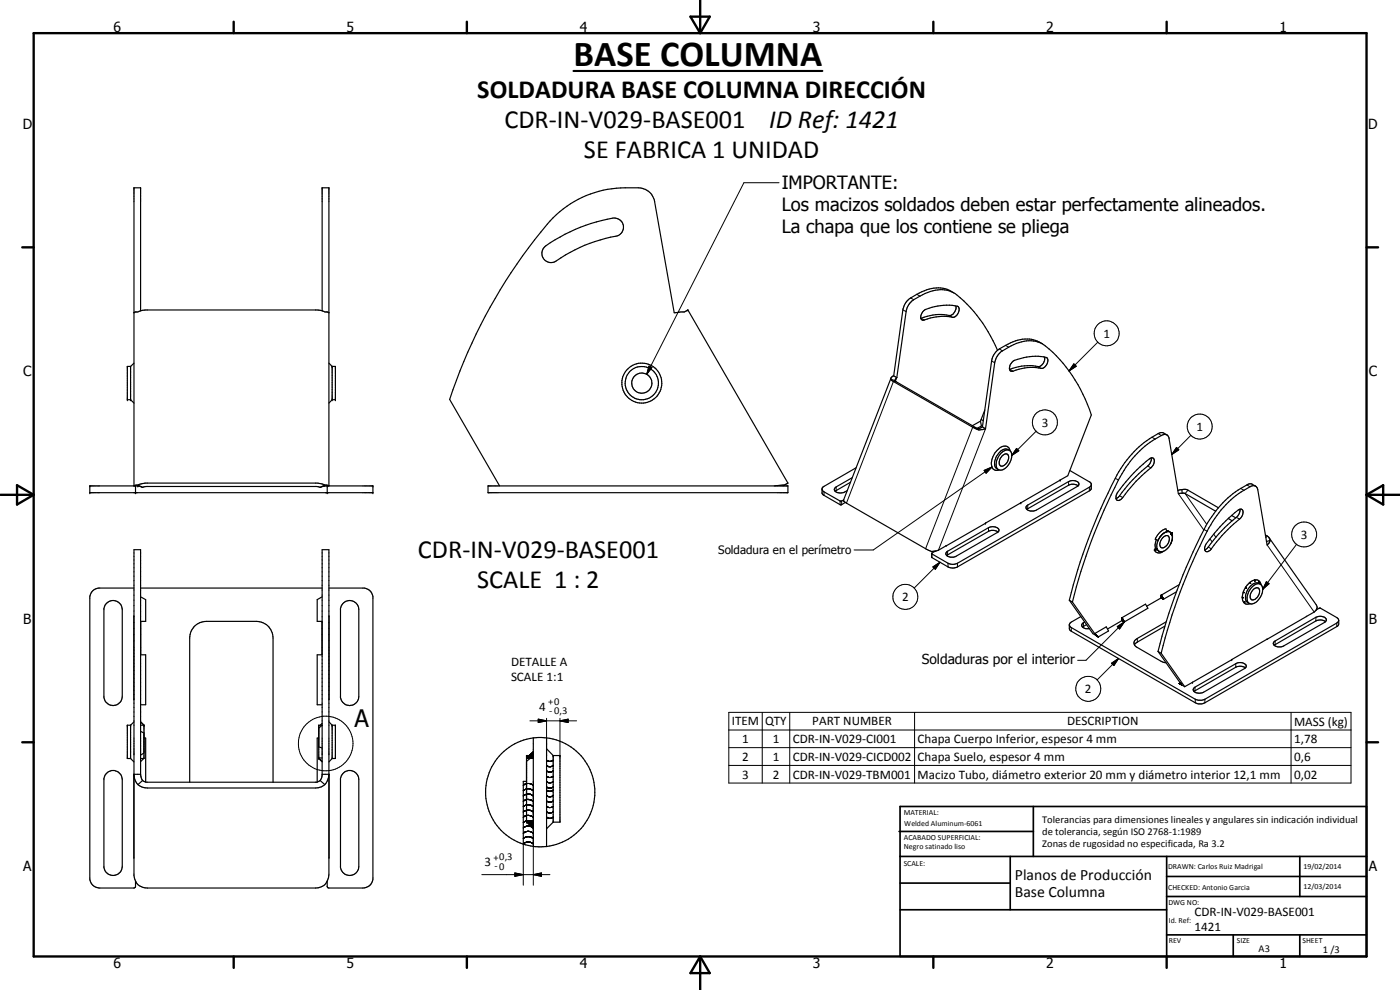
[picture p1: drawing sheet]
<svg xmlns="http://www.w3.org/2000/svg" width="420mm" height="297mm" viewBox="0 0 420 297" stroke-linecap="round" stroke-linejoin="round" font-family="sans-serif">
<g fill="none" stroke="#000" stroke-width=".35">
<path d="M163.5 74a47 47 0 0 1 21.2-8.6 2.74 2.74 0 0 1 2.4 2.7 2.74 2.74 0 0 1-2.2 2.8 47.5 47.5 0 0 0-18.6 7.8 2.76 2.76 0 0 1-3.3-1.2 2.76 2.76 0 0 1 .5-3.5zM40.2 93.8l3.6-.8h51.4l3.5 .9M42.2 93.3v-37h-2v89.5l1.2-.3M96.7 93.3v-37h2v89.5l-1.2-.3M276.4 95.5h.1M277 93.5a11.3 11.3 0 0 1 6.2-1.9h2.5l1.6 .3a2.01 2.01 0 0 1-1.1 3.3 17.3 17.3 0 0 0-9.2 .9 1.01 1.01 0 0 1-.6-1.5zM286.2 87.9a9.4 9.4 0 0 0-10.3 0l-2.6 1.5a5.2 5.2 0 0 0-2.3 3.6l-2.8 19.8M286.8 91.8a2.39 2.39 0 0 1-1.9 2.9 14.1 14.1 0 0 0-8.5 .8M39.2 109.9h-1v10h1M39.2 109.9v10M39.2 119.9l1 1M40.2 109l-1 .9"/>
<path d="M98.7 109l1 .9M99.7 109.9h1v10h-1M99.7 109.9v10M99.7 119.9l-1 1M267.3 113.7l.8 .8 23.8 13.7 1.8 .8M267.3 113.7l1.3 .5M267.4 113.5l-14.2 36.5M268.2 112.8l.9 .5M268.2 112.8l-.6 .4-.3 .5M268.6 114.2l25.1 14.5M269.1 113.3l-.5 .9M299.4 105.1a40.5 40.5 0 0 0-13.4-17.3 10.6 10.6 0 0 0-9.9 1.1l-1.9 1a5.2 5.2 0 0 0-2.3 3.6l-2.8 19.8"/>
<path d="M303.8 108.6a14.7 14.7 0 0 1 10.5-1.2 2.35 2.35 0 0 1-1.8 3.1 16.2 16.2 0 0 0-8.9 .9 1.31 1.31 0 0 1-.4-2.1zM312.9 103.2a10.1 10.1 0 0 0-11.1 .4l-1.9 1.1a5.4 5.4 0 0 0-2.3 3.6l-2.8 19.8M313.5 107.1a2.22 2.22 0 0 1-2.7 2.8 15.5 15.5 0 0 0-7.8 .9M293.7 128.7v.3M294.2 126.4l.3 1.4-1.2 .7M294.2 126.4l-2.4 1.3M294.5 125.9l.6 .3M294.8 128.1l1 .6M294.8 128.1l-1.1 .6M295.6 123l-1.4 3.4M295.8 128.7l2.7-19.9a5.2 5.2 0 0 1 2.4-3.5 13.8 13.8 0 0 1 9.9-2.9l.7 .2a15.8 15.8 0 0 1 6.5 5.3 45.7 45.7 0 0 1 9.5 16.6l-7 18.2-2.4 1.4M295.8 128.7l-2.1 .3"/>
<path d="M300.5 135.9a1.85 1.85 0 0 1 2.9-.3 4.4 4.4 0 0 1-3.2 5.5l-.8-.3a4 4 0 0 1 1.1-4.9zM300.8 136.8a1.03 1.03 0 0 1 1.1-.6 1.03 1.03 0 0 1 .8 .9 2.55 2.55 0 0 1-2.4 2.7 2.11 2.11 0 0 1 .5-3zM303 135.1a2.17 2.17 0 0 0-3.1 .7 3.7 3.7 0 0 0-.9 4.7l.6 .4M303.1 135.3a1.89 1.89 0 0 0-1.6-1.5 1.89 1.89 0 0 0-1.9 1 5.2 5.2 0 0 0-1.7 5.7l1 .6 .9-.1M345.5 137.4a2.73 2.73 0 0 1-1 2.4 58.5 58.5 0 0 0-9.1 9.6l-.5 .2M350.2 130.5l-1.7-.7a10 10 0 0 0-4.3 2.4 33 33 0 0 0-10.6 13.5 168.7 168.7 0 0 0-12.7 34.4M40.7 145.8v2M41.4 145.5l2.4-.6h51.4l2.3 .6M41.4 145.5l1.4 .7M42.7 146.2l-1.4-.4h-14.3v2h84.9v-2h-14.4l-1.4 .4M42.8 146.2l1.1-.2h51.1l1.1 .2M97.5 145.5l-1.4 .7"/>
<path d="M98.2 145.8v2M146.5 145.8h90v2h-90zM235.4 145.5l-3 .3M235.4 145.5l-.4 .3M236.4 145l-1 .5M236.4 144.9l-30-51.9-.5 .3a2.07 2.07 0 0 1-1.9 .3l-1.7 .3-5.8-33.4a4.9 4.9 0 0 0-5-4.2 34.2 34.2 0 0 0-15.6 2.4 32.1 32.1 0 0 0-13.6 10.9 159.4 159.4 0 0 0-27.4 50.2l15 26M236.4 144.9v.1M246.7 146.8l.6 .8 4.9 2.8 1-.4M253.2 150v.3l.8 .7 23.8 13.6a3.3 3.3 0 0 0 3.8 .5l2.4-1.3M255.3 144.7l-4.7 2.7M255.8 143.3l-5.1 3a.72 .72 0 0 0 0 1.2 3.1 3.1 0 0 0 3.6-.3M257 140.3l-9.7 5.6-.6 .5v1.6l.4 .5 5.1 3 1.5-.8"/>
<path d="M295.8 157h.1M299.5 159.6l-1.3-.5-1.3 .2-12.8 7.4M306.3 150.9h.1M308 151.8l12.7-7.3a2.3 2.3 0 0 1 3.1 .7l-.3 .6-12.4 7.2a2.6 2.6 0 0 1-3.1-.3zM318.2 144.1l-34.2 19.7M321.1 141.2l6.3 3.7a2.09 2.09 0 0 1 0 1.9l-40.1 23.3a3.1 3.1 0 0 1-2.8 0l-4.9-2.8v-1.3l1.1-.6M323.5 145.8a2.64 2.64 0 0 0-2.8-.2l-12.5 7.2M327.5 145.5l-.3 .5-39.9 23a3.1 3.1 0 0 1-2.8 0l-4.9-2.8M340.4 141.8a20.5 20.5 0 0 1 5.2-4.4 1.07 1.07 0 0 1 .7 1.7l-.7 1.1a48 48 0 0 0-9.3 9.7l-.4 .3-.6-.1-.4-.5v-.8a26.7 26.7 0 0 1 5.5-7zM349.3 160l-.4 .2M349.9 159.6a4.6 4.6 0 0 0-2.6 5.2M349.9 159.6l.9-.1 .4 .2"/>
<path d="M350 159.6l.2-.1-.3-.8a5.2 5.2 0 0 0-3.2 3.1l.8 .3 .7-1.1M350 159.6l-.7 .3M350.1 159.2l.5 .1M350.6 159.3l.2 .2M350.6 159.3l.6 .3M351.2 159.7l.4 .4M351.8 159.9a4.8 4.8 0 0 1-.6 3.5M351.8 159.9v.6M351.8 159.9l-.2 .1M354.7 146.9h1.6l9.4 5.5M354.7 146.9l.1 1.1M354.7 146.9l-1.2 .3"/>
<path d="M354.8 148l-1.2 .1-2.8-16.5a1.33 1.33 0 0 0-2-1.1 30.8 30.8 0 0 0-14.3 15.8 162.9 162.9 0 0 0-12.7 34.3M354.8 148l.9 .1 9.1 5.3M367 157.1l4.5-4a.92 .92 0 0 1 1.3-.2 .92 .92 0 0 1 .2 1.3l-.8 1.4a53.3 53.3 0 0 0-9.3 9.7l-.4 .2a.98 .98 0 0 1-1-.5 .98 .98 0 0 1 .1-1.1 32.5 32.5 0 0 1 5.4-6.8zM368.6 155.6l1.2 .7M369.6 154.7l1.3 .7M372.1 152.8a2.76 2.76 0 0 1-1.1 2.4 51.3 51.3 0 0 0-9 9.6l-.4 .2M376.8 145.9l-1.1-.7h-.6a8.1 8.1 0 0 0-3.5 1.8 32.7 32.7 0 0 0-11.4 14.1 170.3 170.3 0 0 0-12.7 34.4M40.2 176.4h-10.7a2.97 2.97 0 0 0-2.5 2.6v84.8a3 3 0 0 0 2.9 2.6h10.3l.5-.3v-1.7M42.2 176.4h54.5M42.2 179.1l1.5 .8v6.5h-1.5M96.7 179.1l-1.5 .8v6.5h1.5M98.7 176.4h10.6a2.97 2.97 0 0 1 2.6 2.6v84.8a3 3 0 0 1-3 2.6h-10.2l-.5-.3v-1.7"/>
<path d="M280.6 165.4h.1M283.9 163.7l.1 .1M284.2 165.5l12.5-7.2a2.09 2.09 0 0 1 3.1 .9l-.3 .5-12.5 7.2a1.95 1.95 0 0 1-3.1-.9zM346.4 165a1.65 1.65 0 0 0 2.7 .4l-.8 .2M346.9 164.6l.4 .2M346.9 164.6l-.5 .4M347 161.9l-.3 1.5 .2 1.2M347.3 164.8l.2 .3M347.3 164.8l.8 .7M347.3 164.8l-.9 .2M347.6 165.3l.8 .3M348.5 179.4l-4.4 2.5"/>
<path d="M348.5 178.6l.7 1.2M348.5 178.6v.8M348.5 179.4l.7 .4M348.6 160.5l-.2 .3M348.8 165.5l-.2 .1M348.9 161.3l.3-.2a1.04 1.04 0 0 1 1.5-.2 2.46 2.46 0 0 1-2.1 3.4 2.1 2.1 0 0 1 .3-3zM351.6 160.1l.3 .7M351.8 160.7l.1 .3M351.9 161.3a5 5 0 0 1-2.9 4.2M353.1 177.5l-3.9 2.3M353.9 175.4l-5.4 3.2M375.7 176.2a1.88 1.88 0 0 1 3-.5 4.2 4.2 0 0 1-3.4 5.5 2.02 2.02 0 0 1-.7-3.1z"/>
<path d="M375.9 177.2a1.33 1.33 0 0 1 1.9-.6 2.46 2.46 0 0 1-2.2 3.4 2.08 2.08 0 0 1 .3-2.8zM378.3 175.3a2.24 2.24 0 0 0-3.4 1 3.6 3.6 0 0 0-.6 4.3l.6 .5M378.4 175.4a1.68 1.68 0 0 0-1.1-1.4 1.68 1.68 0 0 0-1.7 .4 5.4 5.4 0 0 0-2.4 6.3l.7 .5 1.2-.1M379.8 160.5l.9 .7 .5 1M380.9 161.3l14.1 20.1 .3 .9-.3 .7M381.2 162.2l-.3 .7-.6 .6-2.8-16.6a1.38 1.38 0 0 0-.9-1.1 1.38 1.38 0 0 0-1.5 .2 27 27 0 0 0-9.3 7.8 57.1 57.1 0 0 0-6.8 12.4 169.8 169.8 0 0 0-10.5 29.8M381.2 162.2l-1.1 .3M31.9 181.1a2.75 2.75 0 0 1 3-.7 2.75 2.75 0 0 1 1.8 2.5v26a2.77 2.77 0 0 1-2.6 2.7 2.77 2.77 0 0 1-2.9-2.3v-26.8zM40.2 184.8v25.1M42.2 196.5h1.5v15h-1.5M42.2 186.4v10.1M96.6 186.4v10.1"/>
<path d="M96.7 196.5h-1.5v15h1.5M98.7 184.8h.1M102.9 181.1a2.74 2.74 0 0 1 3-.7 2.74 2.74 0 0 1 1.8 2.5v26a2.77 2.77 0 0 1-2.6 2.7 2.77 2.77 0 0 1-2.9-2.3v-26.8zM320.9 180.1l.9 .5M320.9 180.1l7.1 10 1.6 1M321.8 180.6l7.1 10.1-.4-.6M324.4 185l-3.3 2-.2 .4v1.2l.6 .8 37.2 21.5a2.89 2.89 0 0 0 2.9 0l39.8-23 .4-.7v-1.1M325.5 186.6a.98 .98 0 0 0-.9 1.1 .98 .98 0 0 0 1.1 .9h1.2M326.1 187.4l-1.2 .7M328.5 190.1l1.1 1M328.5 190.1l3.5-2 .7 1.2-3.1 1.8M336.7 185.3l.7 1.3"/>
<path d="M336.7 185.3v.9M336.7 186.2l.7 .4M336.7 185.3l7.1-4 .7 1.2-7.1 4.1M336.8 186.2l-4.4 2.5M347.5 195.5l7.1 10M347.5 195.5l1 .5M348.5 196l7 10M349.6 187.9l-8.6 4.9-.5 .7M350 186.6l-8.7 5a1.41 1.41 0 0 0-1 1.3 1.41 1.41 0 0 0 1 1.4l7.1 4.1 1.6 .5M369.7 197.9l-11.8 6.8M380.3 191.8h.1M382.5 192.4l12.4-7.2a2.37 2.37 0 0 1 3.1 .7l-.5 .8-12.2 7.1-.8 .3h-1a1.05 1.05 0 0 1-1.1-.5 1.05 1.05 0 0 1 .1-1.2z"/>
<path d="M392.1 185h.1M392.1 185l-22.5 12.9M395 183l1.2-.5 5 2.8a.89 .89 0 0 1 .5 .8 .89 .89 0 0 1-.5 .8l-39.6 22.9-.9 .3h-1l-1-.3-37.2-21.5-.6-.7M395 183l-.6 .6-2.3 1.4M397.8 186.5a2.69 2.69 0 0 0-2.9-.2l-12.5 7.3M39.2 217.6h-1v10h1M39.2 217.6v10M40.2 216.6l-1 1M42.2 217.6h1M42.2 216.6l1 1M42.2 219.4l1 .6M43.2 217.6v10h-1"/>
<path d="M96.7 217.6h-1v10l1 1M96.7 217l-.6 .6M96.7 217.6l-1 .8M98.7 209.9h.1M98.7 216.6l1 1M99.7 217.6h1v10h-1M99.7 217.6v10M353.9 205.1l.3-.2 .4 .6zM354.6 205.5l.9 .5M357.8 204.7h.1M357.9 204.7l-2.4 1.3M358.3 206.5l12.6-7.4a2.05 2.05 0 0 1 3.1 .8l-.5 .7-12.3 7.1a2.09 2.09 0 0 1-3.1-.9z"/>
<path d="M373.7 200.4a2.76 2.76 0 0 0-2.8-.2l-12.6 7.3M31.9 232.2a2.73 2.73 0 0 1 3-.9 2.73 2.73 0 0 1 1.8 2.6v26a2.77 2.77 0 0 1-2.6 2.8 2.77 2.77 0 0 1-2.9-2.4v-26.7zM39.2 227.6l1 1M40.2 232.7l.3 1.3 .9 1.4M41.4 235.4l1.1 .7 1.7 .3h50.5l1.7-.3 1.1-.7M42.2 232.3v-67.4h-2v97.8a3.8 3.8 0 0 0 4 3.7h50.5a3.8 3.8 0 0 0 4-4.1v-97.4h-2v67.7l-.6 1.6M42.2 232.3h-2v25.1M42.2 232.3l.6 1.9M42.8 234.2l1.1 .5h51.1l1.1-.5M42.8 234.2l-1.4 1.2M43.1 227.6l-.9 .9M43.2 225.9l-1 .7"/>
<path d="M43.2 221.4h.5v13.3M56.9 234.7v-43.3a5 5 0 0 1 5-5h15a5 5 0 0 1 5 5v43.3M95.7 221.4h-.5v13.3M95.7 224.1l1 .3M96.1 234.2l1.4 1.2M96.7 232.3h2.1a5.2 5.2 0 0 1-1.3 3.1M96.7 227.4h-1l1 1M99.7 227.6l-1 1M102.9 232.2a2.74 2.74 0 0 1 3-.8 2.74 2.74 0 0 1 1.8 2.5v26a2.77 2.77 0 0 1-2.6 2.8 2.77 2.77 0 0 1-2.9-2.4v-26.7zM158 239.8l2.1 .6M158 234.4h-1v18.9M160.1 221.4h3.9"/>
<path d="M160.1 221.4v32.6M160.1 221.4a16.4 16.4 0 0 0-14.3 14.7 16.4 16.4 0 0 0 11.2 17.2M160.1 226.7h-2.1v20l2.1 2M160.1 225.6l-1.2 1.1M160.1 226.8l-2.1 1.6M164 221.4v32.6M164 221.4a16.4 16.4 0 0 1 14.5 16.3 16.4 16.4 0 0 1-14.5 16.3M164 224.7l2 2M166 226.7h2.1v20h-2.1M166 226.7v20M98.7 257.4h.1M157 253.3l3.1 .7"/>
<path d="M160.1 254h3.9M160.1 246.3h-2.1l2.1 2M166 246.7l-2 2"/>
<circle cx="192.6" cy="115" r="6"/>
<circle cx="192.6" cy="114.9" r="5"/>
<circle cx="192.6" cy="114.9" r="3"/>
</g>
<g fill="#000">
<circle cx="206.4" cy="93" r=".18"/>
<circle cx="38.2" cy="119.9" r=".18"/>
<circle cx="39.2" cy="119.9" r=".18"/>
<circle cx="99.7" cy="109.9" r=".18"/>
<circle cx="99.7" cy="119.9" r=".18"/>
<circle cx="100.7" cy="119.9" r=".18"/>
<circle cx="27" cy="145.8" r=".18"/>
<circle cx="27" cy="147.8" r=".18"/>
<circle cx="40.7" cy="145.8" r=".18"/>
<circle cx="40.7" cy="147.8" r=".18"/>
<circle cx="41.3" cy="145.8" r=".18"/>
<circle cx="98.2" cy="145.8" r=".18"/>
<circle cx="98.2" cy="147.8" r=".18"/>
<circle cx="111.9" cy="145.8" r=".18"/>
<circle cx="111.9" cy="147.8" r=".18"/>
<circle cx="295.7" cy="157" r=".18"/>
<circle cx="306.4" cy="150.9" r=".18"/>
<circle cx="318.2" cy="144.1" r=".18"/>
<circle cx="369.6" cy="197.9" r=".18"/>
<circle cx="38.2" cy="217.6" r=".18"/>
<circle cx="39.2" cy="217.6" r=".18"/>
<circle cx="43.2" cy="217.6" r=".18"/>
<circle cx="95.7" cy="217.6" r=".18"/>
<circle cx="99.7" cy="217.6" r=".18"/>
<circle cx="100.7" cy="217.6" r=".18"/>
<circle cx="357.9" cy="204.7" r=".18"/>
<circle cx="95.7" cy="227.6" r=".18"/>
<circle cx="158" cy="226.7" r=".18"/>
<circle cx="166" cy="226.7" r=".18"/>
<circle cx="168.1" cy="226.7" r=".18"/>
<circle cx="158" cy="246.7" r=".18"/>
</g>
<g fill="none" stroke="#000" stroke-width=".3">
<path d="M233.8 54.8h-10.5l-29.2 57.5M271 93l.9 .5M273.3 89.4l.9 .5M275.2 88.3l.9 .6M276.4 95.5l1 .5M284.9 94.7l.9 .5M194.8 109.9l.9 .4-1.6 2zM269 114.6l-.9-.1-14.1 36.5M269.1 113.3l-.4 1.1M297.6 108.3l.9 .5M299.9 104.7l1 .6M301.8 103.6l.9 .6"/>
<path d="M303.1 110.8l.9 .6M311.5 110l1 .5M322.3 109.2l.7 .7-2.2 1.4zM329.5 102.7l-8.7 8.6M292.8 128.3l-.9-.1-14.1 36.4M295.8 128.7l-14.2 36.4M305.1 134.5l.7 .8-2.2 1.4zM311 129.4l-7.4 7.3M344.5 139.8l.9 .6M345.7 131.2l1 .5M347.6 130.1l.9 .6M353.1 134.2l.7 .8-2.1 1.4z"/>
<path d="M357.4 130.6l-5.7 5.8M247.3 147.6v1M250.9 146.1v1.1M252.1 150.3v1.1M252.6 150.3v1.1M295.3 141.1l2.4-1-1.8 1.9zM296.7 158.3v1.1M297.7 140.1l-35.6 24.9h-5.8M308.4 151.6v1.1M320.7 144.5v1.1M326.9 146.2v1.1M334.7 143.5l.9 .5"/>
<path d="M336 148.8l1 .5M353.6 148.1l7.7 10.9M356.5 147.1l-.8 1 6.5 9.2M361.3 158.9l1 .5M371 155.2l1 .5M372.4 146.6l.9 .5M374.2 145.5l.9 .5M279.7 166.2v1.1M280 170.1l2.1-1.4-1.4 2.1zM282.1 168.7l-7.7 7.7M284.4 165.4v1.1M284.5 169v1.1"/>
<path d="M287.3 169v1.1M346.4 165l.5-.4 .4 .2zM348.5 178.6l.7 1.2-.7-.4zM351.3 160.3l.5-.4v.6zM362.6 164.1l.9 .6M363.1 161.7l.7 .9M364.3 160.3l.6 .9M372.8 179.2h.4M373.1 177.7l.4 .1M373.8 176.2l.3 .2M375.1 174.7l.3 .3M376.6 174v.4"/>
<path d="M378 174.5l-.2 .3M380.1 174.5l.8 .6-1.9 1.7zM380.3 163.5l14.1 20.1M380.3 160.8l-.4 .5M389.1 163.3l-10.1 13.5M321.5 188.3v1.1M325.2 186.9v1.1M328.5 190.1l1.1 1zM333.6 199l2.1-1.4-1.4 2.1zM335.3 188l2.1-1.4-1.4 2.1zM335.7 197.6l-6.4 6.4M336.7 185.3l.7 1.3-.7-.4z"/>
<path d="M337.4 186.6l-11.5 11.5h-2.5M341.3 191.6v1.1M370.9 199.1v1.1M373.6 180.6l-.3 .2M382.7 192.3v1.1M394.9 185.2v1.1M401.2 186.9v1.1M159 216.3h14M161.5 215.8l2.5 .5-2.5 .5zM164 215.5v11.2M168.1 216.3l2.4-.5v1zM168.1 215.5v11.2"/>
<path d="M218.7 213.7h186.8v21.2h-186.8zM218.7 219h186.8M228.8 213.7v21.2M237 213.7v21.2M274.5 213.7v21.2M353.9 205.1l.3-.2 .4 .6zM358.6 206.2v1.1M358.7 209.8v1.1M361.6 209.8v1.1M387.5 213.7v21.2M157 238.8a2.3 2.3 0 0 1 3.1 0M157 237.2a2.18 2.18 0 0 1 3.1 0"/>
<path d="M157 235.6a2.3 2.3 0 0 1 3.1 0M158 227.5l2.1-1.9v1.9zM160.1 234.5v31.1M164 237.1l1 .3 1-.3M164 238.7l.7 .4h.6l.7-.4M164 228.1a1.49 1.49 0 0 0 2 0M164 229.7l.7 .3h.6l.7-.3M164 231.3l.7 .3h.6l.7-.3M164 232.9a1.49 1.49 0 0 0 2 0M164 234.5l.7 .4h.6l.7-.4M164 236.1l.7 .4h.6l.7-.4M218.7 224.3h186.8"/>
<path d="M218.7 229.7h186.8M157 253.2a2.3 2.3 0 0 1 3.1 0M157 251.6a2.3 2.3 0 0 1 3.1 0M157 250a2.18 2.18 0 0 1 3.1 0M157 248.4a2.18 2.18 0 0 1 3.1 0M157 245.2a2.18 2.18 0 0 1 3.1 0M157 243.6a2.31 2.31 0 0 1 3.1 0M157 242a2.3 2.3 0 0 1 3.1 0M157 240.4a2.3 2.3 0 0 1 3.1 0M157 253.3v12.3M158 246.3l-1 .5M158 246.3h1.1l1 .5"/>
<path d="M158 246.3h2.1v2zM158 246.3l2.1 2M158 246.3h2.1M164 240.3a1.49 1.49 0 0 0 2 0M164 241.9l1 .4 1-.4M164 243.5l1 .4 1-.4M164 245.2l.7 .3h.6l.7-.3M144.6 262.4h20.4M154.5 261.9l2.5 .5-2.5 .5zM160.1 262.4l2.4-.5v1z"/>
<circle cx="332.1" cy="100" r="3.8"/>
<circle cx="313.6" cy="126.7" r="3.8"/>
<circle cx="360" cy="128" r="3.7"/>
<circle cx="271.7" cy="179.1" r="3.7"/>
<circle cx="391.4" cy="160.4" r="3.8"/>
<circle cx="326.6" cy="206.7" r="3.7"/>
<circle cx="97.7" cy="223.1" r="8.2"/>
</g>
<g fill="#000">
<path d="M194.8 109.9l.9 .4-1.6 2zM322.3 109.2l.7 .7-2.2 1.4zM305.1 134.5l.7 .8-2.2 1.4zM353.1 134.2l.7 .8-2.1 1.4zM295.3 141.1l2.4-1-1.8 1.9zM280 170.1l2.1-1.4-1.4 2.1zM346.4 165l.5-.4 .4 .2zM348.5 178.6l.7 1.2-.7-.4zM351.3 160.3l.5-.4v.6zM380.1 174.5l.8 .6-1.9 1.7zM328.5 190.1l1.1 1zM333.6 199l2.1-1.4-1.4 2.1z"/>
<path d="M335.3 188l2.1-1.4-1.4 2.1zM336.7 185.3l.7 1.3-.7-.4zM161.5 215.8l2.5 .5-2.5 .5zM168.1 216.3l2.4-.5v1zM353.9 205.1l.3-.2 .4 .6zM158 227.5l2.1-1.9v1.9zM158 246.3h2.1v2zM154.5 261.9l2.5 .5-2.5 .5zM160.1 262.4l2.4-.5v1z"/>
</g>
<g fill="none" stroke="#000" stroke-width=".71">
<path d="M10.1 9.9h400v277.1h-400zM70.1 6.5v3.4M140.1 6.5v3.4M207.2 5h5.8l-2.9 4.9zM210.1 0v9.9M280.1 6.5v3.4M350.1 6.5v3.4M6.7 74.2h3.4M410.1 74.2h3.5M.1 148.5h10M5.1 145.6l5 2.9-5 2.9zM410.1 148.5h10"/>
<path d="M410.1 148.5l5-2.9v5.8zM6.7 222.7h3.4M410.1 222.7h3.5M70.1 287v3.4M140.1 287v3.4M210.1 287v10M210.1 287l2.9 5h-5.8zM280.1 287v3.4M350.1 287v3.4"/>
</g>
<g fill="none" stroke="#000" stroke-width=".51">
<path d="M269.8 249.5h40.3M270.1 242h140v45h-140zM270.1 257h140M303.2 257v16M310.1 242v15M350.1 257v30M390.1 257v12M270.1 265h33.1M270.1 273h80M350.1 269h60M350.1 263h60M350.1 280.5h60"/>
<path d="M370.1 280.5v6.5M390.1 280.5v6.5"/>
</g>
<path d="M172.1 21.3h74.7" fill="none" stroke="#000" stroke-width=".63"/>
<text font-size="11" x="172.1" y="19.8">BASE COLUMNA</text>
<g font-size="7.9">
<text x="143.2" y="29.3">SOLDADURA BASE COLUMNA DIRECCIÓN</text>
<text x="151.4" y="38.3">CDR-IN-V029-BASE001</text>
<text x="230.8" y="38.3">ID Ref: 1421</text>
<text x="175.2" y="47.3">SE FABRICA 1 UNIDAD</text>
<text x="125.4" y="167.3">CDR-IN-V029-BASE001</text>
<text x="143.2" y="176.3">SCALE 1 : 2</text>
</g>
<text font-size="7.2" x="106.4" y="218.2">A</text>
<g font-size="5.5">
<text x="234.6" y="56.9">IMPORTANTE:</text>
<text x="234.6" y="63.4">Los macizos soldados deben estar perfectamente alineados.</text>
<text x="234.6" y="70">La chapa que los contiene se pliega</text>
</g>
<g font-size="4.7">
<text x="304.6" y="263.9">Planos de Producción</text>
<text x="304.6" y="269.3">Base Columna</text>
</g>
<g font-size="4.2">
<text x="34" y="9.6">6</text>
<text x="104" y="9.6">5</text>
<text x="174" y="9.6">4</text>
<text x="244" y="9.6">3</text>
<text x="314" y="9.6">2</text>
<text x="384" y="9.6">1</text>
<text x="6.8" y="38.7">D</text>
<text x="410.6" y="38.7">D</text>
<text x="7" y="112.9">C</text>
<text x="410.8" y="112.9">C</text>
<text x="7" y="187.1">B</text>
<text x="410.8" y="187.1">B</text>
<text x="7" y="261.4">A</text>
<text x="410.8" y="261.4">A</text>
<text x="34" y="290.4">6</text>
<text x="104" y="290.4">5</text>
<text x="174" y="290.4">4</text>
<text x="244" y="290.4">3</text>
<text x="314" y="290.4">2</text>
<text x="384" y="290.4">1</text>
</g>
<text font-size="4.1" x="276.7" y="199.3">Soldaduras por el interior</text>
<g font-size="3.9">
<text x="331.2" y="101.3">1</text>
<text x="312.6" y="128">3</text>
<text x="359.1" y="129.3">1</text>
<text x="390.4" y="161.6">3</text>
<text x="270.7" y="180.4">2</text>
<text x="153.4" y="199.9">DETALLE A</text>
<text x="153.4" y="204.3">SCALE 1:1</text>
<text x="325.6" y="207.9">2</text>
<text x="161.8" y="213.4">4</text>
<text x="219.7" y="217.6">ITEM</text>
<text x="229.6" y="217.6">QTY</text>
<text x="243.8" y="217.6">PART NUMBER</text>
<text x="320.2" y="217.6">DESCRIPTION</text>
<text x="388.4" y="217.7">MASS (kg)</text>
<text x="222.7" y="222.9">1</text>
<text x="231.9" y="222.9">1</text>
<text x="237.9" y="223">CDR-IN-V029-CI001</text>
<text x="275.4" y="223.1">Chapa Cuerpo Inferior, espesor 4 mm</text>
<text x="388.4" y="223">1,78</text>
<text x="222.7" y="228.3">2</text>
<text x="222.7" y="233.6">3</text>
<text x="231.9" y="228.3">1</text>
<text x="231.9" y="233.6">2</text>
<text x="237.9" y="228.3">CDR-IN-V029-CICD002</text>
<text x="237.9" y="233.6">CDR-IN-V029-TBM001</text>
<text x="275.4" y="228.3">Chapa Suelo, espesor 4 mm</text>
<text x="275.4" y="233.7">Macizo Tubo, diámetro exterior 20 mm y diámetro interior 12,1 mm</text>
<text x="388.4" y="228.3">0,6</text>
<text x="388.4" y="233.6">0,02</text>
<text x="145.4" y="259.8">3</text>
<text x="358.5" y="275">CDR-IN-V029-BASE001</text>
<text x="358.5" y="279.4">1421</text>
</g>
<text font-size="3.5" x="215.5" y="166.1">Soldadura en el perímetro</text>
<g font-size="3.1">
<text x="164.5" y="211.5">+0</text>
<text x="164.8" y="214.3">-0,3</text>
<text x="312.7" y="246.8">Tolerancias para dimensiones lineales y angulares sin indicación individual</text>
<text x="312.7" y="250.4">de tolerancia, según ISO 2768-1:1989</text>
<text x="312.7" y="254">Zonas de rugosidad no especificada, Ra 3.2</text>
<text x="148.1" y="258.2">+0,3</text>
<text x="148.4" y="260.6">-0</text>
<text x="377.7" y="285.6">A3</text>
<text x="397" y="285.9">1 /3</text>
</g>
<g font-size="2.4">
<text x="271.2" y="244.4">MATERIAL:</text>
<text x="271.3" y="252">ACABADO SUPERFICIAL:</text>
<text x="271.4" y="247.9">Welded Aluminum-6061</text>
<text x="271.3" y="254.6">Negro satinado liso</text>
<text x="271.2" y="259.7">SCALE:</text>
<text x="350.6" y="260.8">DRAWN: Carlos Ruiz Madrigal</text>
<text x="391.2" y="260.6">19/02/2014</text>
<text x="350.6" y="267">CHECKED: Antonio Garcia</text>
<text x="391.2" y="266.7">12/03/2014</text>
<text x="350.6" y="271.4">DWG NO:</text>
<text x="350.8" y="276.9">Id. Ref:</text>
<text x="350.8" y="282.8">REV</text>
<text x="371.2" y="282.9">SIZE</text>
<text x="390.9" y="282.9">SHEET</text>
</g>
</svg>
